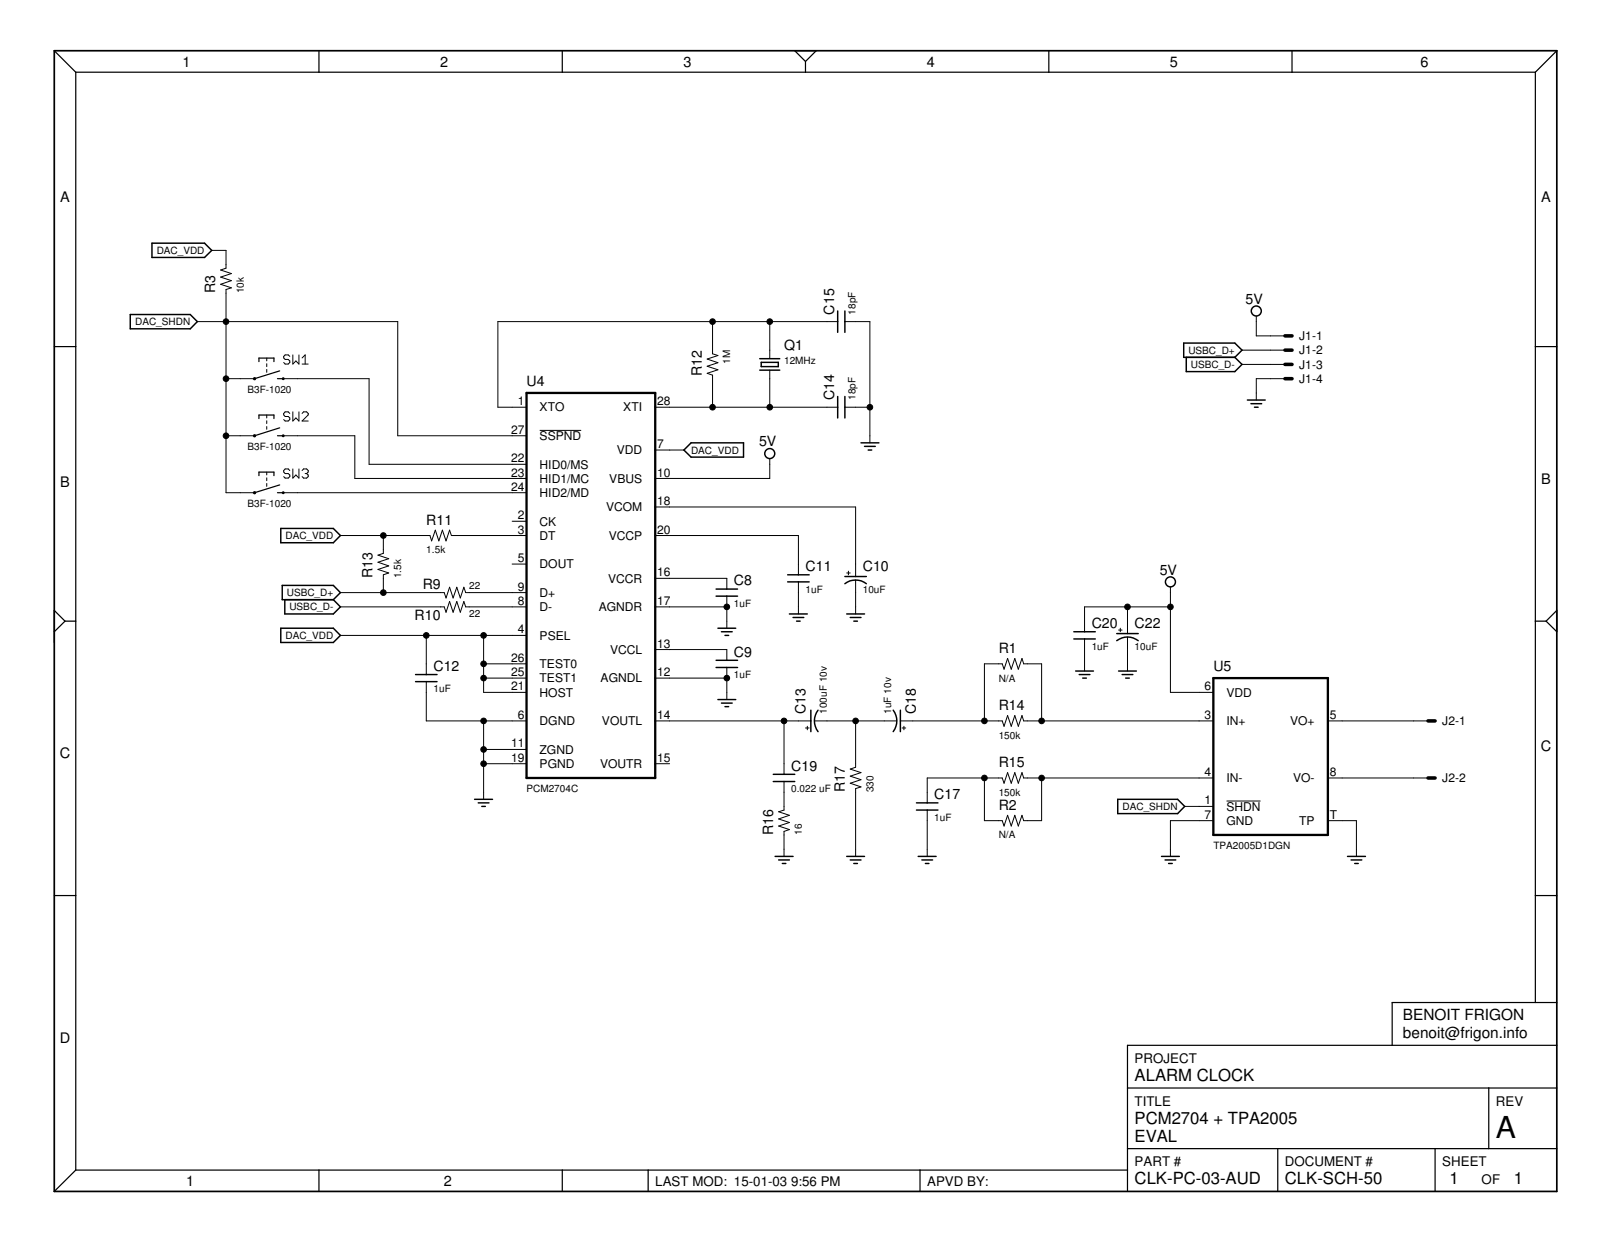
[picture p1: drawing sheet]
<svg xmlns="http://www.w3.org/2000/svg" width="279mm" height="216mm" viewBox="0 0 279 216" stroke-linecap="round" stroke-linejoin="round" font-family="sans-serif">
<g fill="none" stroke="#000" stroke-width=".17">
<path d="M34.2 55.8h34.8v19.8h22.4M36.7 43.5h2.5v3l-.9 .4 1.9 .6-1.9 .6 1.9 .6-1.9 .6 1.9 .7-1 .2v35.3h5M123.7 55.8v5.6l.9 .3-1.9 .6 1.9 .6-1.9 .7 1.9 .6-1.9 .6 1 .3v5.6M133.6 55.8v6.5M145.4 55.8h-59v14.9h5M146.6 55.8h4.4v21.1M218 54.8v3.5h5M39.2 75.6h5M39.2 65.7h5M46.3 62.1v.5M46.3 63.1v.5M46.3 64.1v.5"/>
<path d="M46.3 72v.5M46.3 73v.5M46.3 74v.5M49.1 75.6h12.5v7.4h29.8M49.1 65.7h15v14.9h27.3M50.3 61.8l-.3-.2h-.5l-.3 .2v.3l.3 .3h.5l.3 .3v.2l-.3 .3h-.5l-.3-.3M50.3 71.8l-.3-.3h-.5l-.3 .3v.2l.3 .3h.5l.3 .2v.3l-.3 .3h-.5l-.3-.3M50.8 61.6v1.6l.6-.5 .5 .5v-1.6M50.8 71.5v1.6l.6-.6 .5 .6v-1.6M52.4 63.2h1.1M52.4 62.1l.6-.5v1.6M52.4 71.8l.3-.3h.5l.3 .3v.2l-1.1 1.1h1.1"/>
<path d="M93.7 74.7h7.2M113.7 70.7h31.7M113.7 78.1h5M133.6 79.6v3.4h-19.9M133.6 64.2v6.5M146.6 70.7h4.4M215.5 60.8h7.5M215.5 63.2h7.5M223 65.7h-5v3.7M46.3 81.9v.5M46.3 82.9v.5M46.3 83.9v.5"/>
<path d="M49.1 85.5h42.3M50.3 81.7l-.3-.3h-.5l-.3 .3v.2l.3 .3h.5l.3 .2v.3l-.3 .3h-.5l-.3-.3M50.8 81.4v1.6l.6-.6 .5 .6v-1.6M52.4 81.7l.3-.3h.5l.3 .3v.2l-.3 .3M53 82.2h.2M53.2 82.2l.3 .2v.3l-.3 .3h-.5l-.3-.3M59.1 92.9h15.5l.3 1 .6-1.9 .7 1.9 .6-1.9 .6 1.9 .6-1.9 .3 .9h13.1M66.5 92.9v3.1l-.9 .4 1.9 .6-1.9 .6 1.9 .6-1.9 .6 1.9 .6-1 .4v3M88.9 90.5h2.5M88.9 97.9h2.5M113.7 92.9h24.9v6.9M113.7 88h34.8v12.1"/>
<path d="M146.9 99.4h.7M147.2 99.1v.7M59.1 102.8h18l.3 1 .6-1.9 .6 1.9 .7-1.9 .6 1.9 .6-1.9 .3 .9h10.6M59.1 105.3h18l.3 1 .6-1.9 .6 1.9 .7-1.9 .6 1.9 .6-1.9 .3 .9h10.6M59.1 110.3h32.3M74 118.3v6.8h17.4M74 110.3v6.8M83.9 115.2h7.5M83.9 117.7h7.5M83.9 110.3v9.9h7.5M113.7 117.7h12.4M113.7 105.3h12.4"/>
<path d="M113.7 112.7h12.4v1.9M113.7 100.4h12.4v1.8M126.1 103.5v5.5M126.1 115.8v5.6M138.6 101v5.6M148.5 100.7v5.9M188.2 110.9v5.6M194.1 109.3h.6M194.4 109v.6M195.7 105.3v4.7M195.7 110.6v5.9M203.1 105.3h-14.9v4.3"/>
<path d="M203.1 101.9v18.3h7.5M83.9 132.5h7.5M83.9 130.1h7.5M83.9 125.1v13.6M113.7 125.1h27M113.7 132.5h2.5M136.1 125.1v9.3M136.1 135.6v5l-1 .3 1.9 .6-1.9 .6 1.9 .6-1.9 .7 1.9 .6-.9 .3v4.3M139.8 126.3h.6M140.1 126v.7M141.4 125.1h14.2M148.5 125.1v8.1l-.9 .3 1.8 .6-1.8 .6 1.8 .6-1.8 .6 1.8 .7-.9 .3v11.7"/>
<path d="M156.3 125.1h17.6l.3 .9 .7-1.8 .6 1.8 .6-1.8 .6 1.8 .7-1.8 .3 .9h32.9M156.5 126.3h.7M156.9 126v.7M170.8 125.1v-9.9h3.1l.3 .9 .7-1.8 .6 1.8 .6-1.8 .6 1.8 .7-1.8 .3 .9h3.1v9.9M170.8 135v7.4h3.1l.3 1 .7-1.9 .6 1.9 .6-1.9 .6 1.9 .7-1.9 .3 .9h3.1v-7.4M205.6 140h5M210.6 135h-32.9l-.3-.9-.7 1.8-.6-1.8-.6 1.8-.6-1.8-.7 1.8-.3-.9h-13v4.3M212.9 139h5.9M230.4 125.1h17.4M230.4 135h17.4M160.9 140.6v8M210.6 142.4h-7.5v6.2"/>
<path d="M230.4 142.4h5v6.2"/>
</g>
<g fill="none" stroke="#000" stroke-width=".25">
<path d="M22.6 54.6h10.4l1.2 1.2-1.2 1.3h-10.4zM26.4 42.2h9.1l1.2 1.3-1.2 1.2h-9.1zM145.4 54v3.7M146.6 54v3.7M205.4 59.5h8.9l1.2 1.3-1.2 1.2h-8.9zM118.7 78.1l1.2-1.2h9.1v2.4h-9.1zM131.8 64.2h3.5M131.8 62.3h3.5M132.1 62.9h3v.7h-3zM145.4 68.8v3.7M146.6 68.8v3.7M149.4 76.9h3.1"/>
<path d="M150 77.5h1.9M150.7 78.1h.6M205.9 62v2.5h8.4l1.2-1.3-1.2-1.2M216.5 69.4h3.1M217.1 70.1h1.8M217.7 70.7h.6M48.7 91.7h9.1l1.3 1.2-1.3 1.3h-9.1zM136.7 99.8h3.7M48.7 109h9.1l1.3 1.3-1.3 1.2h-9.1zM49 101.6h8.8l1.3 1.2-1.3 1.3h-8.8zM49.4 104.1v2.5h8.4l1.3-1.3-1.3-1.2M72.1 117.1h3.7"/>
<path d="M72.1 118.3h3.7M124.3 102.2h3.7M124.3 103.5h3.7M124.3 114.6h3.7M124.3 115.8h3.7M124.6 109h3.1M125.2 109.6h1.9M125.8 110.3h.6M136.7 101h3.7M137 106.6h3.1M137.6 107.2h1.9M138.2 107.8h.7"/>
<path d="M146.6 101.3a3 3 0 0 1 3.7 0M146.6 100.1h3.7M146.9 106.6h3.1M147.6 107.2h1.8M148.2 107.8h.6M186.4 109.6h3.7M186.4 110.9h3.7M186.7 116.5h3.1M187.3 117.1h1.8M187.9 117.7h.6M193.8 111.2a3 3 0 0 1 3.7 0M193.8 110h3.7"/>
<path d="M194.1 116.5h3.1M194.7 117.1h1.9M195.3 117.7h.7M82.4 138.7h3.1M83 139.3h1.9M83.6 140h.6M124.6 121.4h3.1M125.2 122h1.9M125.8 122.6h.6M134.2 134.4h3.7M134.2 135.6h3.7M140.7 123.3v3.7"/>
<path d="M142 123.3a3 3 0 0 0 0 3.7M155 123.3a3 3 0 0 1 0 3.7M156.3 123.3v3.7M159 139.3h3.8M194 138.7h10.4l1.2 1.3-1.2 1.2h-10.4zM134.5 148.6h3.1M135.1 149.2h1.9M135.8 149.9h.6M146.9 148.6h3.1M147.6 149.2h1.8M148.2 149.9h.6M159 140.6h3.8"/>
<path d="M159.3 148.6h3.2M160 149.2h1.8M160.6 149.9h.6M201.6 148.6h3.1M202.2 149.2h1.8M202.8 149.9h.6M233.8 148.6h3.2M234.5 149.2h1.8M235.1 149.9h.6"/>
<circle cx="218" cy="54" r=".87"/>
<circle cx="49.1" cy="75.6" r=".13"/>
<circle cx="49.1" cy="65.7" r=".13"/>
<circle cx="133.6" cy="78.7" r=".87"/>
<circle cx="49.1" cy="85.5" r=".13"/>
<circle cx="203.1" cy="101" r=".87"/>
</g>
<g fill="none" stroke="#000" stroke-width=".21">
<path d="M9.4 8.8l3.7 3.7M13.1 12.5v190.6M13.1 12.5h253.3M55.4 8.8v3.7M97.6 8.8v3.7M137.9 8.8h3.7l-1.8 1.9zM139.8 10.7v1.8M182 8.8v3.7M224.2 8.8v3.7M266.4 12.5v161.5M270.2 8.8l-3.8 3.7M9.4 60.2h3.7"/>
<path d="M44.9 62.8v-.7h2.6v.7M44.9 72.6v-.6h2.6v.6M48.2 65.7h.9M48.2 75.6h.9M48.5 64.4l-4.3 1.3M48.5 74.3l-4.3 1.3M266.4 60.2h3.8M44.9 82.5v-.6h2.6v.6M48.2 85.5h.9M48.5 84.2l-4.3 1.3M11.3 107.8l-1.9-1.9v5.6M11.3 107.8h1.8"/>
<path d="M11.3 107.8l-1.9 1.8M266.4 107.8h1.9M270.2 105.9v3.7l-1.9-1.8zM9.4 155.4h3.7M266.4 155.4h3.8M270.2 174h-28.6v7.4M195.7 199.3h74.5M195.7 188.8h74.5M221.7 199.3v7.5M249 199.3v7.5M258.4 188.8v10.5M270.2 181.4h-74.5v25.4"/>
<path d="M13.1 203.1h182.6M13.1 203.1l-3.7 3.7M55.4 203.1v3.7M97.6 203.1v3.7M112.5 203.1v3.7M159.7 203.1v3.7"/>
</g>
<path d="M9.4 8.8h260.8v198h-260.8z" fill="none" stroke="#000" stroke-width=".3"/>
<path d="M91.4 68.2h22.3v66.8h-22.3zM210.6 117.7h19.8v27.2h-19.8z" fill="none" stroke="#000" stroke-width=".4"/>
<path d="M223 58.3h1.2M223 60.8h1.2M223 63.2h1.2M223 65.7h1.2M247.8 135h1.2M247.8 125.1h1.2" fill="none" stroke="#000" stroke-width=".61"/>
<g fill="none" stroke="#000" stroke-width=".32">
<circle cx="44.2" cy="65.7" r=".13"/>
<circle cx="44.2" cy="75.6" r=".13"/>
<circle cx="44.2" cy="85.5" r=".13"/>
</g>
<g fill="#000" stroke="#000" stroke-width=".17">
<circle cx="39.2" cy="55.8" r=".49"/>
<circle cx="123.7" cy="55.8" r=".49"/>
<circle cx="133.6" cy="55.8" r=".49"/>
<circle cx="39.2" cy="75.6" r=".49"/>
<circle cx="39.2" cy="65.7" r=".49"/>
<circle cx="123.7" cy="70.7" r=".49"/>
<circle cx="133.6" cy="70.7" r=".49"/>
<circle cx="151" cy="70.7" r=".49"/>
<circle cx="66.5" cy="92.9" r=".49"/>
<circle cx="66.5" cy="102.8" r=".49"/>
<circle cx="74" cy="110.3" r=".49"/>
<circle cx="83.9" cy="110.3" r=".49"/>
<circle cx="83.9" cy="115.2" r=".49"/>
<circle cx="83.9" cy="117.7" r=".49"/>
<circle cx="126.1" cy="105.3" r=".49"/>
<circle cx="126.1" cy="117.7" r=".49"/>
<circle cx="195.7" cy="105.3" r=".49"/>
<circle cx="203.1" cy="105.3" r=".49"/>
<circle cx="83.9" cy="125.1" r=".49"/>
<circle cx="83.9" cy="130.1" r=".49"/>
<circle cx="83.9" cy="132.5" r=".49"/>
<circle cx="136.1" cy="125.1" r=".49"/>
<circle cx="148.5" cy="125.1" r=".49"/>
<circle cx="170.8" cy="135" r=".49"/>
<circle cx="170.8" cy="125.1" r=".49"/>
<circle cx="180.8" cy="125.1" r=".49"/>
<circle cx="180.8" cy="135" r=".49"/>
</g>
<text font-size="5.2" x="259.6" y="197.5">A</text>
<g font-size="2.9">
<text x="196.9" y="187.6">ALARM CLOCK</text>
<text x="196.9" y="195">PCM2704 + TPA2005</text>
<text x="196.9" y="198.1">EVAL</text>
<text x="196.9" y="205.5">CLK-PC-03-AUD</text>
<text x="223" y="205.5">CLK-SCH-50</text>
<text x="251.5" y="205.5">1</text>
<text x="262.7" y="205.5">1</text>
</g>
<g font-size="2.7">
<text x="243.5" y="177.1">BENOIT FRIGON</text>
<text x="243.5" y="180.2">benoit@frigon.info</text>
</g>
<g font-size="2.5">
<text x="31.7" y="11.6">1</text>
<text x="76.4" y="11.6">2</text>
<text x="118.6" y="11.6">3</text>
<text x="160.8" y="11.6">4</text>
<text x="203" y="11.6">5</text>
<text x="246.5" y="11.6">6</text>
<text x="10.5" y="35.1">A</text>
<text x="267.5" y="35.1">A</text>
<text x="37.4" y="50.9" transform="rotate(-90 37.4 50.9)">R3</text>
<text x="216.2" y="52.7">5V</text>
<text x="144.8" y="54.6" transform="rotate(-90 144.8 54.6)">C15</text>
<text x="121.8" y="65.3" transform="rotate(-90 121.8 65.3)">R12</text>
<text x="136.1" y="60.8">Q1</text>
<text x="91.4" y="67">U4</text>
<text x="144.8" y="69.4" transform="rotate(-90 144.8 69.4)">C14</text>
<text x="131.7" y="77.5">5V</text>
<text x="267.5" y="83.9">B</text>
<text x="10.5" y="84.6">B</text>
<text x="74" y="91.1">R11</text>
<text x="64.7" y="100.4" transform="rotate(-90 64.7 100.4)">R13</text>
<text x="127.4" y="101.6">C8</text>
<text x="139.8" y="99.1">C11</text>
<text x="149.7" y="99.1">C10</text>
<text x="201.3" y="99.8">5V</text>
<text x="71.9" y="107.7">R10</text>
<text x="73.4" y="102.2">R9</text>
<text x="127.4" y="114">C9</text>
<text x="173.3" y="113.4">R1</text>
<text x="189.5" y="109">C20</text>
<text x="196.9" y="109">C22</text>
<text x="75.2" y="116.5">C12</text>
<text x="210.6" y="116.5">U5</text>
<text x="139.8" y="123.9" transform="rotate(-90 139.8 123.9)">C13</text>
<text x="158.9" y="123.9" transform="rotate(-90 158.9 123.9)">C18</text>
<text x="173.3" y="123.3">R14</text>
<text x="10.4" y="131.6">C</text>
<text x="267.4" y="130.3">C</text>
<text x="137.3" y="133.8">C19</text>
<text x="146.6" y="137.5" transform="rotate(-90 146.6 137.5)">R17</text>
<text x="173.3" y="133.2">R15</text>
<text x="162.1" y="138.7">C17</text>
<text x="173.3" y="140.6">R2</text>
<text x="134.2" y="144.9" transform="rotate(-90 134.2 144.9)">R16</text>
<text x="10.4" y="181.1">D</text>
<text x="32.3" y="205.8">1</text>
<text x="77" y="205.8">2</text>
</g>
<g font-size="2.3">
<text x="196.9" y="184.5">PROJECT</text>
<text x="196.9" y="191.9">TITLE</text>
<text x="259.6" y="191.9">REV</text>
<text x="196.9" y="202.4">PART #</text>
<text x="223" y="202.4">DOCUMENT #</text>
<text x="250.3" y="202.4">SHEET</text>
<text x="113.7" y="205.8">LAST MOD: 15-01-03</text>
<text x="137.3" y="205.8">9:56 PM</text>
<text x="160.9" y="205.8">APVD BY:</text>
<text x="257.1" y="205.5">OF</text>
</g>
<g font-size="2.1">
<text x="225.5" y="59">J1-1</text>
<text x="225.5" y="61.5">J1-2</text>
<text x="225.5" y="64">J1-3</text>
<text x="89.9" y="70.3">1</text>
<text x="93.7" y="71.4">XTO</text>
<text x="108.2" y="71.4">XTI</text>
<text x="114.1" y="70.3">28</text>
<text x="225.5" y="66.5">J1-4</text>
<text x="88.7" y="75.3">27</text>
<text x="93.7" y="76.4">SSPND</text>
<text x="114.1" y="77.8">7</text>
<text x="88.7" y="80.2">22</text>
<text x="88.7" y="82.7">23</text>
<text x="93.7" y="81.3">HID0/MS</text>
<text x="93.7" y="83.8">HID1/MC</text>
<text x="105.7" y="83.8">VBUS</text>
<text x="107" y="78.8">VDD</text>
<text x="114.1" y="82.7">10</text>
<text x="88.7" y="85.2">24</text>
<text x="93.7" y="86.3">HID2/MD</text>
<text x="105.2" y="88.7">VCOM</text>
<text x="114.1" y="87.7">18</text>
<text x="89.9" y="90.1">2</text>
<text x="89.9" y="92.6">3</text>
<text x="93.7" y="91.2">CK</text>
<text x="93.7" y="93.7">DT</text>
<text x="105.6" y="93.7">VCCP</text>
<text x="114.1" y="92.6">20</text>
<text x="89.9" y="97.5">5</text>
<text x="93.7" y="98.6">DOUT</text>
<text x="105.5" y="101.1">VCCR</text>
<text x="114.1" y="100">16</text>
<text x="89.9" y="102.5">9</text>
<text x="89.9" y="105">8</text>
<text x="93.7" y="103.6">D+</text>
<text x="93.7" y="106.1">D-</text>
<text x="103.9" y="106.1">AGNDR</text>
<text x="114.1" y="105">17</text>
<text x="89.9" y="109.9">4</text>
<text x="93.7" y="111">PSEL</text>
<text x="105.9" y="113.5">VCCL</text>
<text x="114.1" y="112.4">13</text>
<text x="88.7" y="114.9">26</text>
<text x="88.7" y="117.3">25</text>
<text x="88.7" y="119.8">21</text>
<text x="93.7" y="116">TEST0</text>
<text x="93.7" y="118.4">TEST1</text>
<text x="104.2" y="118.4">AGNDL</text>
<text x="114.1" y="117.3">12</text>
<text x="209.1" y="119.8">6</text>
<text x="89.9" y="124.8">6</text>
<text x="93.7" y="125.9">DGND</text>
<text x="93.7" y="120.9">HOST</text>
<text x="104.5" y="125.9">VOUTL</text>
<text x="114.1" y="124.8">14</text>
<text x="209.1" y="124.8">3</text>
<text x="212.9" y="125.9">IN+</text>
<text x="212.9" y="120.9">VDD</text>
<text x="223.9" y="125.9">VO+</text>
<text x="230.8" y="124.8">5</text>
<text x="250.3" y="125.9">J2-1</text>
<text x="88.7" y="129.7">11</text>
<text x="93.7" y="130.8">ZGND</text>
<text x="88.7" y="132.2">19</text>
<text x="93.7" y="133.3">PGND</text>
<text x="104.1" y="133.3">VOUTR</text>
<text x="114.1" y="132.2">15</text>
<text x="209.1" y="134.7">4</text>
<text x="212.9" y="135.8">IN-</text>
<text x="224.4" y="135.8">VO-</text>
<text x="230.8" y="134.7">8</text>
<text x="250.3" y="135.8">J2-2</text>
<text x="209.1" y="139.6">1</text>
<text x="209.1" y="142.1">7</text>
<text x="212.9" y="140.7">SHDN</text>
<text x="212.9" y="143.2">GND</text>
<text x="225.5" y="143.2">TP</text>
<text x="230.8" y="142.1">T</text>
</g>
<g font-size="1.7">
<text x="27.2" y="44.1">DAC_VDD</text>
<text x="42.3" y="50.9" transform="rotate(-90 42.3 50.9)">10k</text>
<text x="23.5" y="56.4">DAC_SHDN</text>
<text x="148.5" y="54.6" transform="rotate(-90 148.5 54.6)">18pF</text>
<text x="126.7" y="63.2" transform="rotate(-90 126.7 63.2)">1M</text>
<text x="136.1" y="63.3">12MHz</text>
<text x="206.2" y="61.4">USBC_D+</text>
<text x="206.7" y="63.9">USBC_D-</text>
<text x="42.9" y="68.2">B3F-1020</text>
<text x="148.5" y="69.4" transform="rotate(-90 148.5 69.4)">18pF</text>
<text x="42.9" y="78.1">B3F-1020</text>
<text x="119.9" y="78.7">DAC_VDD</text>
<text x="42.9" y="88">B3F-1020</text>
<text x="49.5" y="93.6">DAC_VDD</text>
<text x="69.6" y="100.4" transform="rotate(-90 69.6 100.4)">1.5k</text>
<text x="74" y="96">1.5k</text>
<text x="49.8" y="103.5">USBC_D+</text>
<text x="50.2" y="105.9">USBC_D-</text>
<text x="81.4" y="102.2">22</text>
<text x="81.4" y="107.2">22</text>
<text x="127.4" y="105.3">1uF</text>
<text x="139.8" y="102.8">1uF</text>
<text x="149.7" y="102.8">10uF</text>
<text x="49.5" y="110.9">DAC_VDD</text>
<text x="189.5" y="112.7">1uF</text>
<text x="196.9" y="112.7">10uF</text>
<text x="127.4" y="117.7">1uF</text>
<text x="173.3" y="118.3">N/A</text>
<text x="75.2" y="120.2">1uF</text>
<text x="143.5" y="123.9" transform="rotate(-90 143.5 123.9)">100uF 10v</text>
<text x="154.7" y="123.9" transform="rotate(-90 154.7 123.9)">1uF 10v</text>
<text x="173.3" y="128.2">150k</text>
<text x="91.4" y="137.5">PCM2704C</text>
<text x="137.3" y="137.5">0.022 uF</text>
<text x="151.6" y="137.5" transform="rotate(-90 151.6 137.5)">330</text>
<text x="162.1" y="142.4">1uF</text>
<text x="173.3" y="138.1">150k</text>
<text x="194.8" y="140.6">DAC_SHDN</text>
<text x="139.2" y="144.9" transform="rotate(-90 139.2 144.9)">16</text>
<text x="173.3" y="145.5">N/A</text>
<text x="210.6" y="147.4">TPA2005D1DGN</text>
</g>
</svg>
